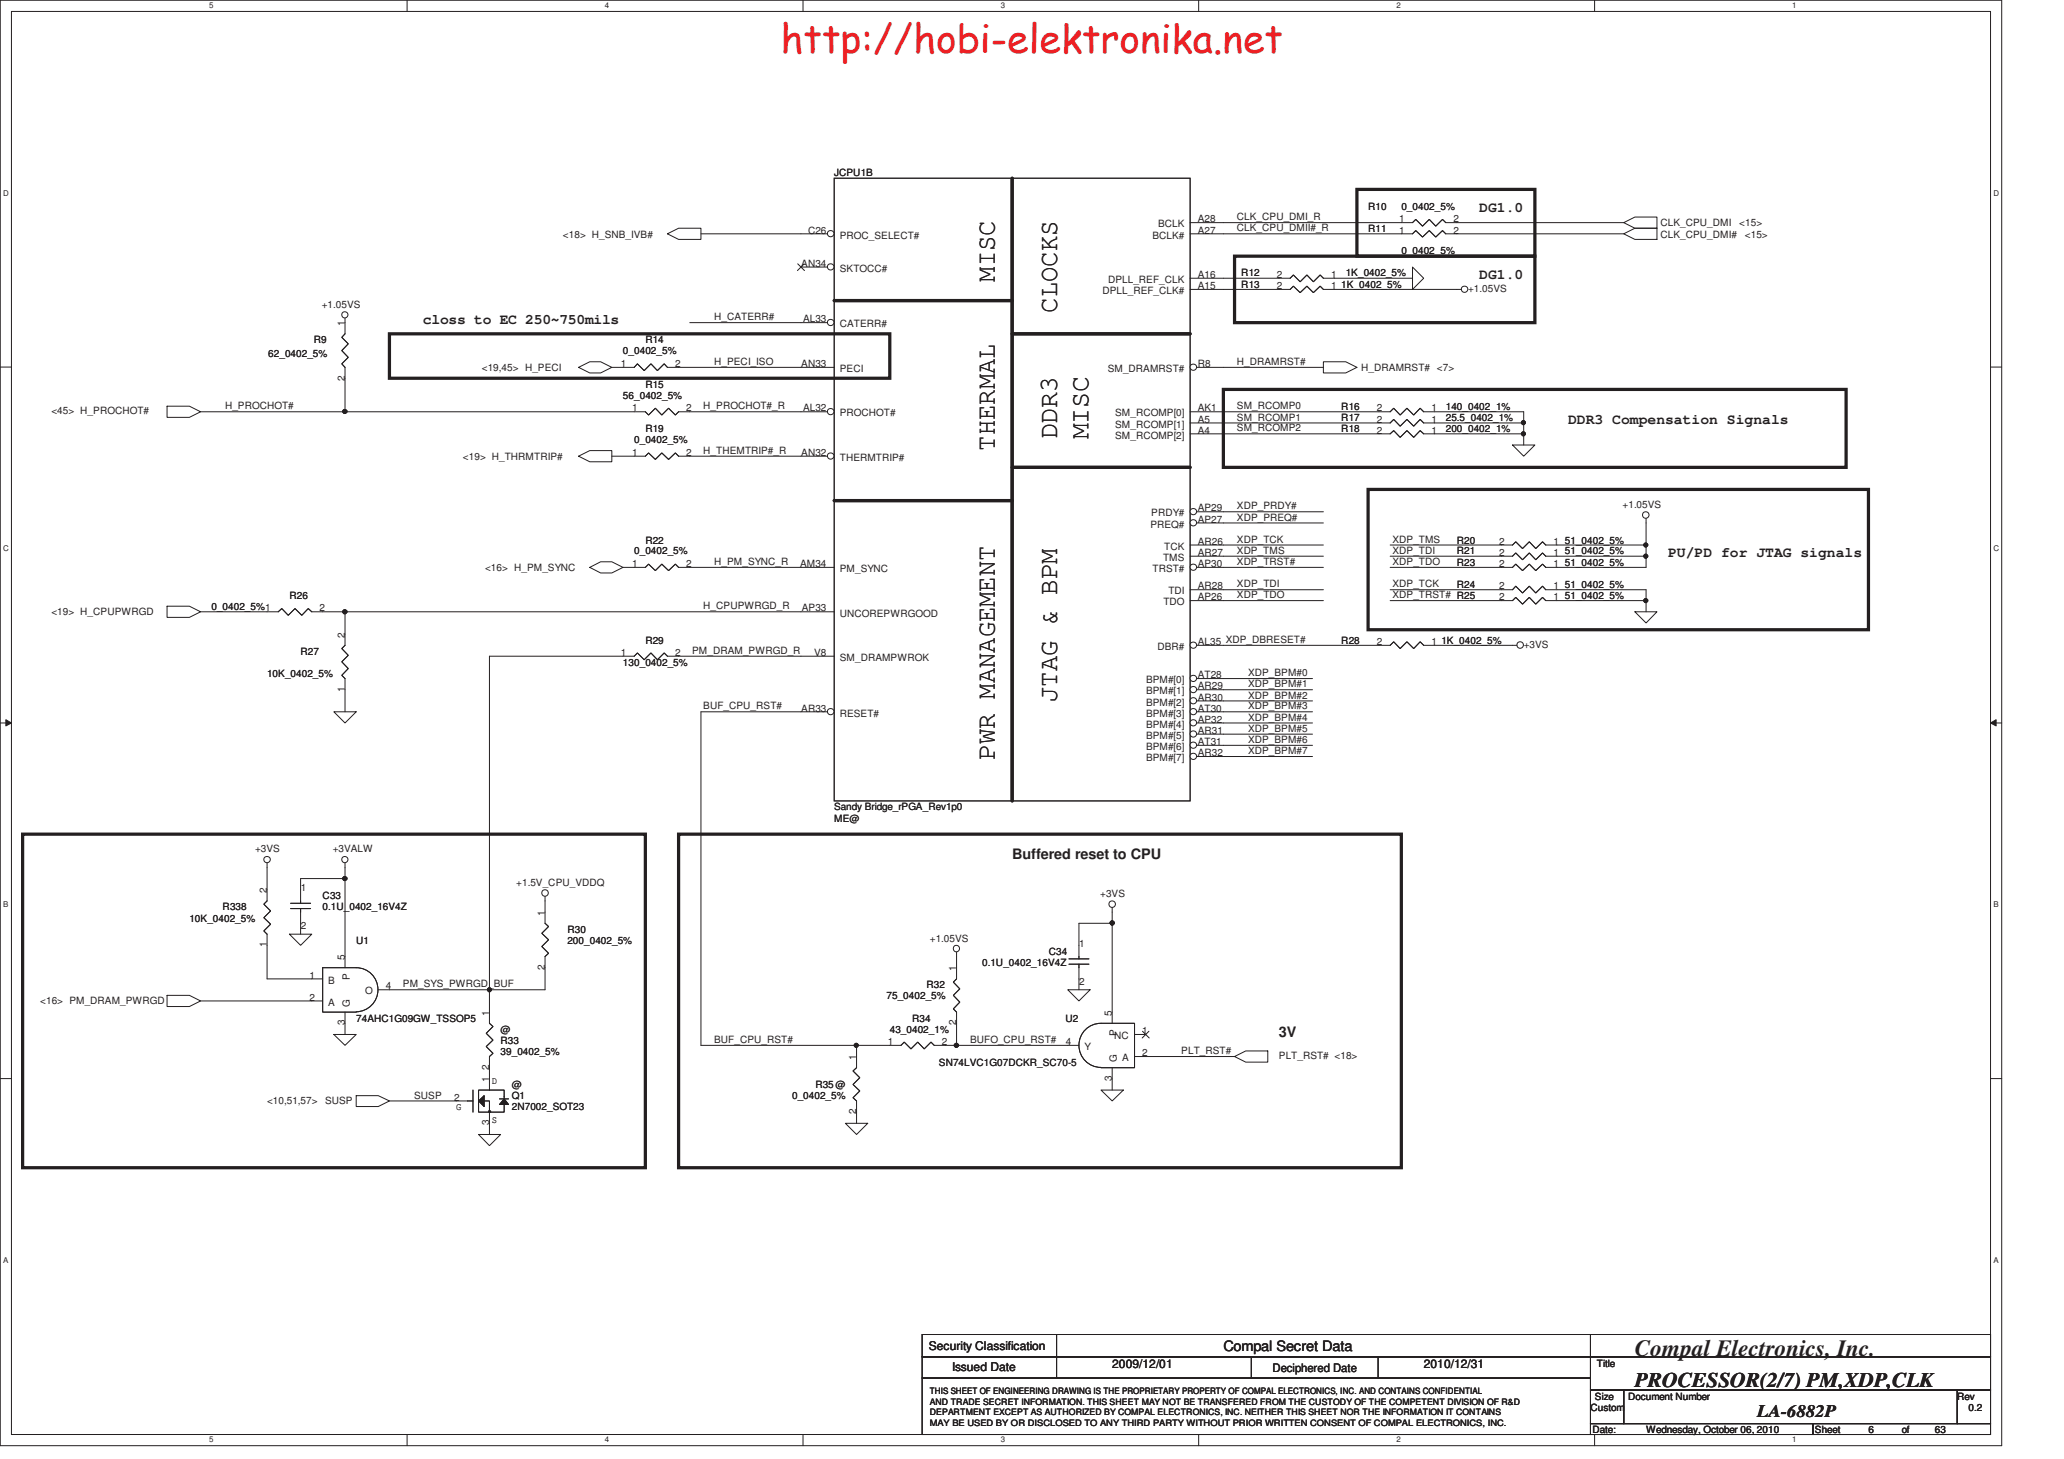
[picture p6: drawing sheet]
<svg xmlns="http://www.w3.org/2000/svg" width="297mm" height="210mm" viewBox="0 0 297 210" stroke-linecap="round" stroke-linejoin="round" font-family="sans-serif">
<path d="M0 0h288.1v208.1h-288.1zM1.6 1.6h284.9v204.9h-284.9z" fill="none" stroke="#231f20" stroke-width=".14"/>
<g fill="#fff">
<path d="M30.1 .2h.6v1.2h-.6z"/>
<path d="M30.1 206.6h.6v1.2h-.6z"/>
</g>
<path d="M58.6 0v1.6M58.6 206.5v1.6" fill="none" stroke="#231f20" stroke-width=".14"/>
<g fill="#fff">
<path d="M87 .2h.6v1.2h-.6z"/>
<path d="M87 206.6h.6v1.2h-.6z"/>
</g>
<path d="M115.6 0v1.6M115.6 206.5v1.6" fill="none" stroke="#231f20" stroke-width=".14"/>
<g fill="#fff">
<path d="M144 .2h.6v1.2h-.6z"/>
<path d="M144 206.6h.6v1.2h-.6z"/>
</g>
<path d="M172.5 0v1.6M172.5 206.5v1.6" fill="none" stroke="#231f20" stroke-width=".14"/>
<g fill="#fff">
<path d="M201 .2h.5v1.2h-.5z"/>
<path d="M201 206.6h.5v1.2h-.5z"/>
</g>
<path d="M229.5 0v1.6M229.5 206.5v1.6" fill="none" stroke="#231f20" stroke-width=".14"/>
<g fill="#fff">
<path d="M257.9 .2h.6v1.2h-.6z"/>
<path d="M257.9 206.6h.6v1.2h-.6z"/>
<path d="M.5 27.2h.7v1.2h-.7z"/>
<path d="M286.9 27.2h.8v1.2h-.8z"/>
<path d="M.5 78.4h.7v1.2h-.7z"/>
<path d="M286.9 78.4h.8v1.2h-.8z"/>
</g>
<path d="M0 52.8h1.6M286.5 52.8h1.6" fill="none" stroke="#231f20" stroke-width=".14"/>
<g fill="#fff">
<path d="M.5 129.6h.7v1.2h-.7z"/>
<path d="M286.9 129.6h.7v1.2h-.7z"/>
</g>
<path d="M0 104.1h1.6M286.5 104.1h1.6" fill="none" stroke="#231f20" stroke-width=".14"/>
<path d="M.8 103.6l.8 .5-.8 .4z" fill="#231f20"/>
<path d="M.8 103.6l.8 .5-.8 .4z" fill="none" stroke="#231f20" stroke-width=".14"/>
<path d="M286.5 104.1l.8-.5v.9z" fill="#231f20"/>
<path d="M286.5 104.1l.8-.5v.9z" fill="none" stroke="#231f20" stroke-width=".14"/>
<g fill="#fff">
<path d="M.5 180.8h.7v1.2h-.7z"/>
<path d="M286.9 180.8h.7v1.2h-.7z"/>
</g>
<g fill="none" stroke="#231f20" stroke-width=".14">
<path d="M200.1 78.4h16M236.9 78.4v1.6M200.1 84.9h16M200.1 86.4h16M200.1 80h16M200.1 81.7h16M224.1 81.7h12.8M236.9 84.9v1.5M49.7 126.4v11.3M0 155.2h1.6M56 158.5h9.7M286.5 155.2h1.6"/>
<path d="M70.4 161.7v1.6"/>
</g>
<circle cx="49.6" cy="126.4" r=".31" fill="#231f20"/>
<g fill="none" stroke="#231f20" stroke-width=".14">
<path d="M43.3 132.9v1.5M49.7 126.4h-6.4v1.7M160.1 131.3v1.6h-4.8"/>
<circle cx="49.6" cy="126.4" r=".31"/>
</g>
<circle cx="160.1" cy="132.8" r=".3" fill="#231f20"/>
<g fill="none" stroke="#231f20" stroke-width=".14">
<path d="M123.3 150.4h4.8M137.7 147.3v3.1h-1.6M123.3 160.1v1.6"/>
<circle cx="160.1" cy="132.8" r=".3"/>
</g>
<circle cx="123.2" cy="150.4" r=".3" fill="#231f20"/>
<g fill="none" stroke="#231f20" stroke-width=".14">
<path d="M137.7 137.7v1.6M155.3 132.9v3.2M160.1 132.9v12.8"/>
<circle cx="123.2" cy="150.4" r=".3"/>
</g>
<circle cx="160.1" cy="132.8" r=".3" fill="#231f20"/>
<g fill="none" stroke="#231f20" stroke-width=".14">
<path d="M100.9 33.7h14.4M176.1 32h25.6M176.1 33.7h25.6M209.7 32h24M209.7 33.7h24M88 52.9h1.7M97.7 52.9h17.6M99.3 46.4h16M176.1 59.3h22.4M88 65.7h3.3M99.3 65.7h16M176.1 62.4h22.4"/>
<path d="M176.1 75.3h14.4M28.9 88h9.5M49.7 88h65.6M97.7 94.4h17.6M176.1 86.4h14.4M176.1 99.3h12.8M176.1 81.7h14.4M224.1 86.4h12.8M224.1 80h12.8M224.1 84.9h12.8M176.1 104.1h12.8M176.1 108.9h12.8"/>
<path d="M176.1 107.3h12.8M176.1 102.4h12.8M49.7 124.9v1.5M78.4 129.7v1.6M28.9 144.1h16M38.4 140.9h6.5M49.7 147.3v1.6M70.4 153.7v1.6M123.3 150.4v1.7M155.3 140.9v1.5M160.1 155.3v1.6"/>
<circle cx="160.1" cy="132.8" r=".3"/>
</g>
<circle cx="49.6" cy="88" r=".31" fill="#231f20"/>
<g fill="none" stroke="#231f20" stroke-width=".14">
<path d="M224.1 78.4h12.8M176.1 84.9h14.4M176.1 97.7h12.8M236.9 86.4v1.6"/>
<circle cx="49.6" cy="88" r=".31"/>
</g>
<circle cx="236.9" cy="86.4" r=".3" fill="#231f20"/>
<g fill="none" stroke="#231f20" stroke-width=".14">
<path d="M70.4 142.4v3.3"/>
<circle cx="236.9" cy="86.4" r=".3"/>
</g>
<circle cx="70.4" cy="142.4" r=".3" fill="#231f20"/>
<g fill="none" stroke="#231f20" stroke-width=".14">
<path d="M236.9 80v1.7M100.9 102.4h14.4"/>
<circle cx="70.4" cy="142.4" r=".3"/>
</g>
<circle cx="236.9" cy="80" r=".3" fill="#231f20"/>
<g fill="none" stroke="#231f20" stroke-width=".14">
<path d="M49.7 59.3h41.6M99.3 59.3h16M176.1 92.9h22.4"/>
<circle cx="236.9" cy="80" r=".3"/>
</g>
<circle cx="49.6" cy="59.2" r=".31" fill="#231f20"/>
<g fill="none" stroke="#231f20" stroke-width=".14">
<path d="M236.9 75.3v3.1M89.7 81.7h1.6"/>
<circle cx="49.6" cy="59.2" r=".31"/>
</g>
<circle cx="236.9" cy="78.4" r=".3" fill="#231f20"/>
<g fill="none" stroke="#231f20" stroke-width=".14">
<path d="M176.1 52.9h14.4M176.1 60.9h22.4M176.1 78.4h14.4M176.1 73.7h14.4M99.3 81.7h16M176.1 100.9h12.8M176.1 105.7h12.8M78.4 139.3v3.1h-8M137.7 150.4h16M164.9 152.1h12.8"/>
<circle cx="236.9" cy="78.4" r=".3"/>
</g>
<circle cx="137.7" cy="150.4" r=".31" fill="#231f20"/>
<g fill="none" stroke="#231f20" stroke-width=".14">
<path d="M49.7 54.4v4.9h-20.8M206.5 59.3h12.8v1.6h-12.8M46.4 88h3.3v3.3M49.7 99.3v3.1M70.4 94.4v48h-14.4M100.9 102.4v48"/>
<circle cx="137.7" cy="150.4" r=".31"/>
</g>
<circle cx="219.2" cy="60.8" r=".3" fill="#231f20"/>
<g fill="none" stroke="#231f20" stroke-width=".14">
<path d="M219.3 60.9v1.5h-12.8"/>
<circle cx="219.2" cy="60.8" r=".3"/>
</g>
<circle cx="219.2" cy="62.4" r=".3" fill="#231f20"/>
<g fill="none" stroke="#231f20" stroke-width=".14">
<path d="M96.1 33.7l1.6-.9h3.2v1.7h-3.2zM120.1 25.7h51.2v89.6h-51.2zM203.3 38.4l1.6 1.6-1.6 1.7zM233.7 33.7l1.6-.9h3.2v1.7h-3.2zM233.7 32l1.6-.8h3.2v1.6h-3.2zM24 58.5h3.3l1.6 .8-1.6 .8h-3.3zM49.7 45.8v.6M83.3 52.9l1.6-.8h1.5l1.6 .8-1.6 .8h-1.5zM176.1 40h8M176.1 41.7h8M190.5 52.1h3.2l1.6 .8-1.6 .8h-3.2zM192.1 40h11.2"/>
<path d="M198.5 59.3h1.6l.5-.5 .9 .9 1-.9 1 .9 .9-.9 .5 .5h1.6M210.3 41.7h-18.2M83.3 65.7l1.6-.8h3.1v1.6h-3.1zM171.3 60.9h4.8M171.3 62.4h4.8M198.5 60.9h1.6l.5-.5 .9 .9 1-.9 1 .9 .9-.9 .5 .5h1.6M198.5 62.4h1.6l.5-.4 .9 .9 1-.9 1 .9 .9-.9 .5 .4h1.6M217.7 64h3.2l-1.6 1.7zM219.3 62.4v1.6M236.9 74.6v.7M24 87.2h3.3l1.6 .8-1.6 .9h-3.3zM70.4 94.4h19.3"/>
<path d="M84.9 81.7l1.5-.8h1.6l1.7 .8-1.7 .8h-1.6zM176.1 80h14.4M206.5 92.9h11.8M216.1 84.9h1.6l.4-.5 1 .9 1-.9 .9 .9 1-.9 .5 .5h1.6M235.3 88h3.2l-1.6 1.7zM48 102.4h3.3l-1.6 1.7zM38.4 124.2v5.5l-.4 .4 .9 1-.9 1 .9 .9-.9 1 .4 .4v6.5M41.7 134.4h3.2l-1.6 1.7zM49.7 124.2v.7M78.4 129v.7M137.7 137v.7M160.1 130.6v.7"/>
<path d="M24 143.3h3.3l1.6 .8-1.6 .8h-3.3zM48 148.9h3.3l-1.6 1.5zM51.3 157.7h3.1l1.6 .8-1.6 .8h-3.1zM100.9 150.4h22.4M153.7 142.4h3.2l-1.6 1.7zM158.4 156.9h3.3l-1.6 1.6zM177.7 152.1l1.6-.8h3.2v1.6h-3.2zM68.9 163.3h3.1l-1.6 1.6zM121.7 161.7h3.2l-1.6 1.6zM132.7 192.1h96.2v3.2h-96.2zM132.7 195.3h96.2v3h-96.2zM132.7 198.3h96.2v8.2h-96.2z"/>
<path d="M152.1 192.1v6.2M180.1 195.3v3M198.3 195.3v3M228.9 192.1h57.6v3.2h-57.6zM228.9 195.3h57.6v4.8h-57.6zM228.9 200.1h4.8v4.8h-4.8zM228.9 204.9h32v1.6h-32zM233.7 200.1h48v4.8h-48zM260.9 204.9h25.6v1.6h-25.6zM281.7 200.1h4.8v4.8h-4.8z"/>
<circle cx="49.6" cy="45.3" r=".45"/>
<circle cx="210.8" cy="41.6" r=".46"/>
<circle cx="219.2" cy="62.4" r=".3"/>
<circle cx="236.8" cy="74.1" r=".47"/>
<circle cx="218.8" cy="92.8" r=".47"/>
<circle cx="38.4" cy="123.7" r=".46"/>
<circle cx="49.6" cy="123.7" r=".45"/>
<circle cx="78.4" cy="128.5" r=".47"/>
<circle cx="137.6" cy="136.5" r=".46"/>
<circle cx="160.1" cy="130.1" r=".47"/>
</g>
<path d="M145.7 25.7v89.6M177.7 36.9h43.2v9.5h-43.2zM195.3 27.3h25.6v9.6h-25.6zM56 48h72.1v6.4h-72.1zM120.1 43.3h25.6M145.7 48h25.6M176.1 56h89.6v11.3h-89.6zM120.1 72h25.6M145.7 67.3h25.6M196.9 70.4h72v20.2h-72zM3.3 120.1h89.6v48h-89.6zM97.7 120.1h104v48h-104z" fill="none" stroke="#231f20" stroke-width=".47"/>
<circle cx="171.7" cy="52.8" r=".46" fill="#fff"/>
<g fill="none" stroke="#231f20" stroke-width=".14">
<path d="M171.3 33.7h4.8M171.3 32h4.8M171.3 59.3h4.8M171.3 41.7h4.8M171.3 40h4.8M172.3 52.9h3.8"/>
<circle cx="171.7" cy="52.8" r=".46"/>
</g>
<circle cx="119.5" cy="46.4" r=".46" fill="#fff"/>
<g fill="none" stroke="#231f20" stroke-width=".14">
<path d="M115.3 46.4h3.8M115.3 52.9h4.8"/>
<circle cx="119.5" cy="46.4" r=".46"/>
</g>
<circle cx="119.5" cy="59.2" r=".46" fill="#fff"/>
<g fill="none" stroke="#231f20" stroke-width=".14">
<path d="M115.3 59.3h3.8"/>
<circle cx="119.5" cy="59.2" r=".46"/>
</g>
<circle cx="119.5" cy="65.6" r=".46" fill="#fff"/>
<g fill="none" stroke="#231f20" stroke-width=".14">
<path d="M115.3 65.7h3.8M115.3 94.4h4.8"/>
<circle cx="119.5" cy="65.6" r=".46"/>
</g>
<circle cx="119.5" cy="102.4" r=".46" fill="#fff"/>
<g fill="none" stroke="#231f20" stroke-width=".14">
<path d="M115.3 102.4h3.8"/>
<circle cx="119.5" cy="102.4" r=".46"/>
</g>
<circle cx="171.7" cy="73.6" r=".46" fill="#fff"/>
<g fill="none" stroke="#231f20" stroke-width=".14">
<path d="M172.3 73.7h3.8"/>
<circle cx="171.7" cy="73.6" r=".46"/>
</g>
<circle cx="171.7" cy="75.2" r=".46" fill="#fff"/>
<g fill="none" stroke="#231f20" stroke-width=".14">
<path d="M171.3 78.4h4.8M172.3 75.3h3.8M171.3 80h4.8"/>
<circle cx="171.7" cy="75.2" r=".46"/>
</g>
<circle cx="171.7" cy="81.6" r=".46" fill="#fff"/>
<g fill="none" stroke="#231f20" stroke-width=".14">
<path d="M171.3 84.9h4.8M171.3 86.4h4.8M172.3 81.7h3.8"/>
<circle cx="171.7" cy="81.6" r=".46"/>
</g>
<circle cx="171.7" cy="92.8" r=".46" fill="#fff"/>
<g fill="none" stroke="#231f20" stroke-width=".14">
<path d="M172.3 92.9h3.8"/>
<circle cx="171.7" cy="92.8" r=".46"/>
</g>
<circle cx="171.7" cy="97.6" r=".46" fill="#fff"/>
<g fill="none" stroke="#231f20" stroke-width=".14">
<path d="M172.3 97.7h3.8"/>
<circle cx="171.7" cy="97.6" r=".46"/>
</g>
<circle cx="171.7" cy="99.2" r=".46" fill="#fff"/>
<g fill="none" stroke="#231f20" stroke-width=".14">
<path d="M172.3 99.3h3.8"/>
<circle cx="171.7" cy="99.2" r=".46"/>
</g>
<circle cx="171.7" cy="100.9" r=".46" fill="#fff"/>
<g fill="none" stroke="#231f20" stroke-width=".14">
<path d="M172.3 100.9h3.8"/>
<circle cx="171.7" cy="100.9" r=".46"/>
</g>
<circle cx="171.7" cy="102.4" r=".46" fill="#fff"/>
<g fill="none" stroke="#231f20" stroke-width=".14">
<path d="M172.3 102.4h3.8"/>
<circle cx="171.7" cy="102.4" r=".46"/>
</g>
<circle cx="171.7" cy="104" r=".46" fill="#fff"/>
<g fill="none" stroke="#231f20" stroke-width=".14">
<path d="M172.3 104.1h3.8"/>
<circle cx="171.7" cy="104" r=".46"/>
</g>
<circle cx="171.7" cy="105.6" r=".46" fill="#fff"/>
<g fill="none" stroke="#231f20" stroke-width=".14">
<path d="M172.3 105.7h3.8"/>
<circle cx="171.7" cy="105.6" r=".46"/>
</g>
<circle cx="171.7" cy="107.2" r=".46" fill="#fff"/>
<g fill="none" stroke="#231f20" stroke-width=".14">
<path d="M172.3 107.3h3.8"/>
<circle cx="171.7" cy="107.2" r=".46"/>
</g>
<circle cx="171.7" cy="108.9" r=".46" fill="#fff"/>
<g fill="none" stroke="#231f20" stroke-width=".14">
<path d="M115.3 81.7h4.8M172.3 108.9h3.8"/>
<circle cx="171.7" cy="108.9" r=".46"/>
</g>
<circle cx="119.5" cy="38.4" r=".46" fill="#fff"/>
<g fill="none" stroke="#231f20" stroke-width=".14">
<path d="M114.8 38l1 .9M115.3 38.4h3.8M115.7 38l-.9 .9"/>
<circle cx="119.5" cy="38.4" r=".46"/>
</g>
<circle cx="119.5" cy="33.6" r=".46" fill="#fff"/>
<g fill="none" stroke="#231f20" stroke-width=".14">
<path d="M115.3 33.7h3.8M201.7 32h1.6l.4-.4 1 1 1-1 .9 1 1-1 .5 .4h1.6M49.7 46.4v1.6l-.5 .6 .9 .9-.9 1 .9 .9-.9 1 .5 .5v1.5M89.7 52.9h1.6l.4-.5 1 .9 1-.9 .9 .9 1-.9 .5 .5h1.6M91.3 59.3h1.6l.4 .4 1-.9 .9 .9 1-.9 1 .9 .5-.4h1.6M184.1 40h1.6l.4-.4 1 1 1-1 .9 1 1-1 .5 .4h1.6M91.3 65.7h1.6l.4-.5 1 .9 .9-.9 1 .9 1-.9 .5 .5h1.6M216.1 78.4h1.6l.4-.4 1 .9 1-.9 .9 .9 1-.9 .5 .4h1.6M38.4 88h1.6l.6-.4 .9 1 1-1 .9 1 1-1 .5 .4h1.5M89.7 94.4h1.6l.4-.4 1 1 1-1 .9 1 1-1 .5 .4h1.6M91.3 81.7h1.6l.4-.5 1 .9 .9-.9 1 .9 1-.9 .5 .5h1.6M115.3 88h4.8"/>
<path d="M198.5 92.9h1.6l.5-.5 .9 .9 1-.9 1 .9 .9-.9 .5 .5h1.6M216.1 86.4h1.6l.4-.4 1 .9 1-.9 .9 .9 1-.9 .5 .4h1.6M216.1 80h1.6l.4-.4 1 1 1-1 .9 1 1-1 .5 .4h1.6M216.1 81.7h1.6l.4-.5 1 .9 1-.9 .9 .9 1-.9 .5 .5h1.6M41.8 130.8h2.9M41.8 130h2.9M43.3 128.1v1.9M43.3 130.8v2.1M78.4 131.3v1.6l.5 .4-.9 1 .9 1-.9 .9 .9 1-.5 .5v1.6M153.8 138.8h2.9M153.8 138h2.9M155.3 136.1v1.9"/>
<path d="M155.3 138.8v2.1M70.4 145.7v1.6l.5 .4-.9 1 .9 1-.9 .9 .9 1-.5 .5v1.6M123.3 152.1v1.6l-.5 .4 .9 1-.9 1 .9 .9-.9 1 .5 .5v1.6M128.1 150.4h1.6l.4-.4 1 1 1-1 .9 1 1-1 .4 .4h1.7M153.7 150.4h1.6M158.4 153.6a3.2 3.2 0 0 1-3.1-3.2 3.2 3.2 0 0 1 3.1-3.1h4.9v6.4h-4.9M160.1 145.7v1.6M160.1 153.7v1.6M163.3 148.9h1.6M163.3 152.1h1.6M164.4 148.4l1 1M165.4 148.4l-1 1"/>
<circle cx="119.5" cy="33.6" r=".46"/>
</g>
<path d="M68.9 158.5l.8-.8v1.6z" fill="#231f20"/>
<path d="M68.9 158.5l.8-.8v1.6z" fill="none" stroke="#231f20" stroke-width=".14"/>
<path d="M72.6 158.2l.6 .8h-1.3z" fill="#231f20"/>
<path d="M67.3 158.5h.8M68.1 156.9v3.2M71.9 158.2h1.3M72.6 158.2v-1.3h-3.7v3.2h1.5v-1.6h-.7M72.6 159v1.1h-2.2h.2v-.2h-.3v.2M72.6 158.2l.6 .8h-1.3z" fill="none" stroke="#231f20" stroke-width=".14"/>
<path d="M68.9 158.5l.8-.8v1.6z" fill="#231f20"/>
<path d="M68.9 158.5l.8-.8v1.6z" fill="none" stroke="#231f20" stroke-width=".14"/>
<path d="M72.6 158.2l.6 .8h-1.3z" fill="#231f20"/>
<g fill="none" stroke="#231f20" stroke-width=".14">
<path d="M201.7 33.7h1.6l.4-.5 1 .9 1-.9 .9 .9 1-.9 .5 .5h1.6M184.1 41.7h1.6l.4-.5 1 .9 1-.9 .9 .9 1-.9 .5 .5h1.6M49.7 91.3v1.6l-.5 .4 .9 1-.9 .9 .9 1-.9 1 .5 .5v1.6M49.7 137.7v1.6M137.7 139.3v1.6l-.5 .4 .9 1-.9 1 .9 .9-.9 1 .5 .5v1.6M44.9 140.9h1.5M44.9 144.1h1.5M49.7 145.7v1.6M51.3 145.6a3.2 3.2 0 0 0 3.1-3.2 3.2 3.2 0 0 0-3.1-3.1h-4.9v6.4h4.9M54.4 142.4h1.6M65.7 158.5h2.4M68.1 156.9v3.2"/>
<path d="M70.4 156.9h-1.5v3.2h1.5v-1.6h-.7M70.4 156.9h2.2v1.3M70.4 155.3v1.6M71.9 158.2h1.3M72.6 159v1.1h-2.2M72.6 158.2l.6 .8h-1.3zM70.3 160.1v-.2h.3v.2h-.2M70.4 160.1v1.6"/>
</g>
<circle cx="49.6" cy="126.4" r=".31" fill="#231f20"/>
<circle cx="49.6" cy="126.4" r=".31" fill="none" stroke="#231f20" stroke-width=".14"/>
<circle cx="160.1" cy="132.8" r=".3" fill="#231f20"/>
<circle cx="160.1" cy="132.8" r=".3" fill="none" stroke="#231f20" stroke-width=".14"/>
<circle cx="123.2" cy="150.4" r=".3" fill="#231f20"/>
<circle cx="123.2" cy="150.4" r=".3" fill="none" stroke="#231f20" stroke-width=".14"/>
<circle cx="160.1" cy="132.8" r=".3" fill="#231f20"/>
<circle cx="160.1" cy="132.8" r=".3" fill="none" stroke="#231f20" stroke-width=".14"/>
<circle cx="49.6" cy="88" r=".31" fill="#231f20"/>
<circle cx="49.6" cy="88" r=".31" fill="none" stroke="#231f20" stroke-width=".14"/>
<circle cx="236.9" cy="86.4" r=".3" fill="#231f20"/>
<circle cx="236.9" cy="86.4" r=".3" fill="none" stroke="#231f20" stroke-width=".14"/>
<circle cx="70.4" cy="142.4" r=".3" fill="#231f20"/>
<circle cx="70.4" cy="142.4" r=".3" fill="none" stroke="#231f20" stroke-width=".14"/>
<circle cx="236.9" cy="80" r=".3" fill="#231f20"/>
<circle cx="236.9" cy="80" r=".3" fill="none" stroke="#231f20" stroke-width=".14"/>
<circle cx="49.6" cy="59.2" r=".31" fill="#231f20"/>
<circle cx="49.6" cy="59.2" r=".31" fill="none" stroke="#231f20" stroke-width=".14"/>
<circle cx="236.9" cy="78.4" r=".3" fill="#231f20"/>
<circle cx="236.9" cy="78.4" r=".3" fill="none" stroke="#231f20" stroke-width=".14"/>
<circle cx="137.7" cy="150.4" r=".31" fill="#231f20"/>
<circle cx="137.7" cy="150.4" r=".31" fill="none" stroke="#231f20" stroke-width=".14"/>
<circle cx="219.2" cy="60.8" r=".3" fill="#231f20"/>
<circle cx="219.2" cy="60.8" r=".3" fill="none" stroke="#231f20" stroke-width=".14"/>
<circle cx="219.2" cy="62.4" r=".3" fill="#231f20"/>
<circle cx="219.2" cy="62.4" r=".3" fill="none" stroke="#231f20" stroke-width=".14"/>
<text font-size="5.6" fill="#ed2024" x="112.4" y="7.7">http://hobi-elektronika.net</text>
<g font-size="3.8" fill="#231f20">
<text x="143.2" y="40.6" transform="rotate(-90 143.2 40.6)">MISC</text>
<text x="152.1" y="45" transform="rotate(-90 152.1 45)">CLOCKS</text>
<text x="143.2" y="64.8" transform="rotate(-90 143.2 64.8)">THERMAL</text>
<text x="152.1" y="63.2" transform="rotate(-90 152.1 63.2)">DDR3</text>
<text x="156.6" y="63.2" transform="rotate(-90 156.6 63.2)">MISC</text>
<text x="152.1" y="101" transform="rotate(-90 152.1 101)">JTAG &amp; BPM</text>
<text x="143.2" y="109.3" transform="rotate(-90 143.2 109.3)">PWR MANAGEMENT</text>
</g>
<text font-size="3.3" fill="#231f20" x="235.3" y="195.1">Compal Electronics, Inc.</text>
<text font-size="3" fill="#231f20" x="235.3" y="199.6">PROCESSOR(2/7) PM,XDP,CLK</text>
<text font-size="2.5" fill="#231f20" x="252.9" y="204">LA-6882P</text>
<g font-size="2.1" fill="#231f20">
<text x="212.9" y="30.6">DG1.0</text>
<text x="212.9" y="40.1">DG1.0</text>
<text x="60.9" y="46.6">closs to EC 250~750mils</text>
<text x="225.7" y="61">DDR3 Compensation Signals</text>
<text x="240.1" y="80.1">PU/PD for JTAG signals</text>
<text x="145.7" y="123.6">Buffered reset to CPU</text>
<text x="184.1" y="149.2">3V</text>
<text x="176.1" y="194.5">Compal Secret Data</text>
</g>
<g font-size="1.7" fill="#231f20">
<text x="133.7" y="194.3">Security Classification</text>
<text x="137" y="197.4">Issued Date</text>
<text x="160.1" y="196.9">2009/12/01</text>
<text x="183.1" y="197.4">Deciphered Date</text>
<text x="204.9" y="196.9">2010/12/31</text>
</g>
<g font-size="1.4" fill="#231f20">
<text x="120.1" y="25.4">JCPU1B</text>
<text x="81" y="34.2">&lt;18&gt; H_SNB_IVB#</text>
<text x="116.3" y="33.6">C26</text>
<text x="120.9" y="34.3">PROC_SELECT#</text>
<text x="165.9" y="34.3">BCLK#</text>
<text x="166.7" y="32.7">BCLK</text>
<text x="172.4" y="33.6">A27</text>
<text x="172.4" y="32">A28</text>
<text x="178" y="31.7">CLK_CPU_DMI_R</text>
<text x="178" y="33.3">CLK_CPU_DMII#_R</text>
<text x="196.9" y="30.2">R10</text>
<text x="196.9" y="33.4">R11</text>
<text x="201.4" y="32">1</text>
<text x="201.4" y="33.6">1</text>
<text x="201.7" y="30.2">0_0402_5%</text>
<text x="209.2" y="32">2</text>
<text x="209.2" y="33.6">2</text>
<text x="239" y="34.2">CLK_CPU_DMI#</text>
<text x="239" y="32.6">CLK_CPU_DMI</text>
<text x="250.3" y="32.6">&lt;15&gt;</text>
<text x="251.1" y="34.2">&lt;15&gt;</text>
<text x="115.3" y="38.4">AN34</text>
<text x="120.9" y="39.1">SKTOCC#</text>
<text x="159.5" y="40.7">DPLL_REF_CLK</text>
<text x="172.4" y="41.6">A15</text>
<text x="172.4" y="40">A16</text>
<text x="178.6" y="39.8">R12</text>
<text x="178.6" y="41.4">R13</text>
<text x="183.8" y="40">2</text>
<text x="183.8" y="41.6">2</text>
<text x="191.6" y="40">1</text>
<text x="191.6" y="41.6">1</text>
<text x="193" y="41.4">1K_0402_5%</text>
<text x="193.7" y="39.8">1K_0402_5%</text>
<text x="201.7" y="36.6">0_0402_5%</text>
<text x="46.3" y="44.3">+1.05VS</text>
<text x="49.6" y="46.9" transform="rotate(-90 49.6 46.9)">1</text>
<text x="102.8" y="46.1">H_CATERR#</text>
<text x="115.6" y="46.4">AL33</text>
<text x="120.9" y="47.1">CATERR#</text>
<text x="158.7" y="42.3">DPLL_REF_CLK#</text>
<text x="211.3" y="42">+1.05VS</text>
<text x="38.6" y="51.3">62_0402_5%</text>
<text x="45.2" y="49.4">R9</text>
<text x="69.3" y="53.4">&lt;19,45&gt; H_PECI</text>
<text x="89.4" y="52.8">1</text>
<text x="89.7" y="51">0_0402_5%</text>
<text x="92.9" y="49.4">R14</text>
<text x="97.2" y="52.8">2</text>
<text x="102.8" y="52.5">H_PECI_ISO</text>
<text x="115.3" y="52.8">AN33</text>
<text x="120.9" y="53.5">PECI</text>
<text x="159.4" y="53.5">SM_DRAMRST#</text>
<text x="172.4" y="52.8">R8</text>
<text x="178" y="52.5">H_DRAMRST#</text>
<text x="195.9" y="53.4">H_DRAMRST# &lt;7&gt;</text>
<text x="7.4" y="59.6">&lt;45&gt; H_PROCHOT#</text>
<text x="32.4" y="58.9">H_PROCHOT#</text>
<text x="49.6" y="54.8" transform="rotate(-90 49.6 54.8)">2</text>
<text x="89.7" y="57.4">56_0402_5%</text>
<text x="91" y="59.2">1</text>
<text x="92.9" y="55.8">R15</text>
<text x="98.8" y="59.2">2</text>
<text x="101.2" y="58.9">H_PROCHOT#_R</text>
<text x="115.6" y="59.2">AL32</text>
<text x="120.9" y="59.9">PROCHOT#</text>
<text x="160.5" y="59.9">SM_RCOMP[0]</text>
<text x="172.4" y="59.2">AK1</text>
<text x="178" y="58.9">SM_RCOMP0</text>
<text x="193" y="59">R16</text>
<text x="198.2" y="59.2">2</text>
<text x="206" y="59.2">1</text>
<text x="208.1" y="59">140_0402_1%</text>
<text x="91" y="65.6">1</text>
<text x="91.3" y="63.8">0_0402_5%</text>
<text x="92.9" y="62.2">R19</text>
<text x="98.8" y="65.6">2</text>
<text x="101.2" y="65.3">H_THEMTRIP#_R</text>
<text x="115.3" y="65.6">AN32</text>
<text x="160.5" y="61.5">SM_RCOMP[1]</text>
<text x="160.5" y="63.1">SM_RCOMP[2]</text>
<text x="172.4" y="60.8">A5</text>
<text x="172.4" y="62.4">A4</text>
<text x="178" y="62.1">SM_RCOMP2</text>
<text x="178" y="60.5">SM_RCOMP1</text>
<text x="193" y="60.6">R17</text>
<text x="193" y="62.2">R18</text>
<text x="198.2" y="60.8">2</text>
<text x="198.2" y="62.4">2</text>
<text x="206" y="60.8">1</text>
<text x="206" y="62.4">1</text>
<text x="208.1" y="60.6">25.5_0402_1%</text>
<text x="208.1" y="62.2">200_0402_1%</text>
<text x="66.6" y="66.2">&lt;19&gt; H_THRMTRIP#</text>
<text x="120.9" y="66.3">THERMTRIP#</text>
<text x="165.6" y="75.9">PREQ#</text>
<text x="165.7" y="74.3">PRDY#</text>
<text x="172.4" y="75.2">AP27</text>
<text x="172.4" y="73.6">AP29</text>
<text x="178" y="74.9">XDP_PREQ#</text>
<text x="178" y="73.3">XDP_PRDY#</text>
<text x="233.5" y="73.1">+1.05VS</text>
<text x="69.8" y="82.2">&lt;16&gt; H_PM_SYNC</text>
<text x="91" y="81.6">1</text>
<text x="91.3" y="79.8">0_0402_5%</text>
<text x="92.9" y="78.2">R22</text>
<text x="98.8" y="81.6">2</text>
<text x="102.8" y="81.3">H_PM_SYNC_R</text>
<text x="115.1" y="81.6">AM34</text>
<text x="120.9" y="82.3">PM_SYNC</text>
<text x="165.9" y="82.3">TRST#</text>
<text x="167.4" y="80.7">TMS</text>
<text x="167.6" y="79.1">TCK</text>
<text x="172.4" y="80">AR27</text>
<text x="172.4" y="81.6">AP30</text>
<text x="172.4" y="78.4">AR26</text>
<text x="178" y="81.3">XDP_TRST#</text>
<text x="178" y="78.1">XDP_TCK</text>
<text x="178" y="79.7">XDP_TMS</text>
<text x="200.4" y="78.1">XDP_TMS</text>
<text x="200.4" y="79.7">XDP_TDI</text>
<text x="200.4" y="81.3">XDP_TDO</text>
<text x="209.7" y="78.2">R20</text>
<text x="209.7" y="79.8">R21</text>
<text x="209.7" y="81.4">R23</text>
<text x="215.8" y="78.4">2</text>
<text x="215.8" y="80">2</text>
<text x="215.8" y="81.6">2</text>
<text x="223.6" y="78.4">1</text>
<text x="223.6" y="80">1</text>
<text x="223.6" y="81.6">1</text>
<text x="225.2" y="78.2">51_0402_5%</text>
<text x="225.2" y="79.8">51_0402_5%</text>
<text x="225.2" y="81.4">51_0402_5%</text>
<text x="7.4" y="88.5">&lt;19&gt; H_CPUPWRGD</text>
<text x="30.4" y="87.8">0_0402_5%1</text>
<text x="41.7" y="86.2">R26</text>
<text x="46" y="88">2</text>
<text x="101.2" y="87.7">H_CPUPWRGD_R</text>
<text x="115.4" y="88">AP33</text>
<text x="120.9" y="88.7">UNCOREPWRGOOD</text>
<text x="167.4" y="87.1">TDO</text>
<text x="168.1" y="85.6">TDI</text>
<text x="172.4" y="86.4">AP26</text>
<text x="172.4" y="84.8">AR28</text>
<text x="178" y="86.1">XDP_TDO</text>
<text x="178" y="84.5">XDP_TDI</text>
<text x="200.4" y="84.5">XDP_TCK</text>
<text x="200.4" y="86.1">XDP_TRST# R25</text>
<text x="209.7" y="84.6">R24</text>
<text x="215.8" y="84.8">2</text>
<text x="215.8" y="86.4">2</text>
<text x="223.6" y="84.8">1</text>
<text x="223.6" y="86.4">1</text>
<text x="225.2" y="84.6">51_0402_5%</text>
<text x="225.2" y="86.2">51_0402_5%</text>
<text x="43.3" y="94.2">R27</text>
<text x="49.6" y="91.8" transform="rotate(-90 49.6 91.8)">2</text>
<text x="89.4" y="94.4">1</text>
<text x="89.7" y="95.8">130_0402_5%</text>
<text x="92.9" y="92.6">R29</text>
<text x="97.2" y="94.4">2</text>
<text x="99.6" y="94.1">PM_DRAM_PWRGD_R</text>
<text x="117.2" y="94.4">V8</text>
<text x="120.9" y="95.1">SM_DRAMPWROK</text>
<text x="166.6" y="93.6">DBR#</text>
<text x="172.4" y="92.8">AL35 XDP_DBRESET#</text>
<text x="193" y="92.6">R28</text>
<text x="198.2" y="92.8">2</text>
<text x="206" y="92.8">1</text>
<text x="207.4" y="92.6">1K_0402_5%</text>
<text x="219.3" y="93.3">+3VS</text>
<text x="38.4" y="97.4">10K_0402_5%</text>
<text x="49.6" y="99.6" transform="rotate(-90 49.6 99.6)">1</text>
<text x="164.9" y="98.3">BPM#[0]</text>
<text x="164.9" y="99.9">BPM#[1]</text>
<text x="164.9" y="101.6">BPM#[2]</text>
<text x="172.4" y="97.6">AT28</text>
<text x="172.4" y="99.2">AR29</text>
<text x="172.4" y="100.8">AR30</text>
<text x="179.6" y="98.9">XDP_BPM#1</text>
<text x="179.6" y="97.3">XDP_BPM#0</text>
<text x="179.6" y="100.5">XDP_BPM#2</text>
<text x="101.2" y="102.1">BUF_CPU_RST#</text>
<text x="115.3" y="102.4">AR33</text>
<text x="120.9" y="103.1">RESET#</text>
<text x="164.9" y="103.1">BPM#[3]</text>
<text x="164.9" y="104.7">BPM#[4]</text>
<text x="164.9" y="106.3">BPM#[5]</text>
<text x="164.9" y="107.9">BPM#[6]</text>
<text x="172.4" y="102.4">AT30</text>
<text x="172.4" y="104">AP32</text>
<text x="172.4" y="105.6">AR31</text>
<text x="172.4" y="107.2">AT31</text>
<text x="179.6" y="103.7">XDP_BPM#4</text>
<text x="179.6" y="106.9">XDP_BPM#6</text>
<text x="179.6" y="102.1">XDP_BPM#3</text>
<text x="179.6" y="105.3">XDP_BPM#5</text>
<text x="164.9" y="109.6">BPM#[7]</text>
<text x="172.4" y="108.8">AR32</text>
<text x="179.6" y="108.5">XDP_BPM#7</text>
<text x="120.1" y="116.6">Sandy Bridge_rPGA_Rev1p0</text>
<text x="120.1" y="118.2">ME@</text>
<text x="36.7" y="122.7">+3VS</text>
<text x="47.9" y="122.7">+3VALW</text>
<text x="32" y="131">R338</text>
<text x="38.4" y="128.6" transform="rotate(-90 38.4 128.6)">2</text>
<text x="43.3" y="128.3">1</text>
<text x="46.4" y="129.4">C33</text>
<text x="46.4" y="131">0.1U_0402_16V4Z</text>
<text x="74.3" y="127.5">+1.5V_CPU_VDDQ</text>
<text x="78.4" y="131.8" transform="rotate(-90 78.4 131.8)">1</text>
<text x="158.3" y="129.1">+3VS</text>
<text x="27.3" y="132.6">10K_0402_5%</text>
<text x="38.4" y="136.4" transform="rotate(-90 38.4 136.4)">1</text>
<text x="43.3" y="133.7">2</text>
<text x="51.3" y="135.8">U1</text>
<text x="81.7" y="134.2">R30</text>
<text x="81.7" y="135.8">200_0402_5%</text>
<text x="133.8" y="135.5">+1.05VS</text>
<text x="151" y="137.4">C34</text>
<text x="155.3" y="136.3">1</text>
<text x="44.5" y="140.8">1</text>
<text x="47.2" y="141.6">B</text>
<text x="49.6" y="138.2" transform="rotate(-90 49.6 138.2)">5</text>
<text x="50.3" y="141.1" transform="rotate(-90 50.3 141.1)">P</text>
<text x="52.5" y="143.1">O</text>
<text x="55.5" y="142.4">4</text>
<text x="58" y="142.1">PM_SYS_PWRGD_BUF</text>
<text x="78.4" y="139.6" transform="rotate(-90 78.4 139.6)">2</text>
<text x="127.6" y="143.8">75_0402_5%</text>
<text x="133.3" y="142.2">R32</text>
<text x="137.6" y="139.8" transform="rotate(-90 137.6 139.8)">1</text>
<text x="141.3" y="139">0.1U_0402_16V4Z</text>
<text x="155.3" y="141.7">2</text>
<text x="5.8" y="144.5">&lt;16&gt; PM_DRAM_PWRGD</text>
<text x="44.5" y="144">2</text>
<text x="47.2" y="144.7">A</text>
<text x="49.6" y="147.6" transform="rotate(-90 49.6 147.6)">3</text>
<text x="50.3" y="144.9" transform="rotate(-90 50.3 144.9)">G</text>
<text x="51.3" y="147">74AHC1G09GW_TSSOP5</text>
<text x="70.4" y="146.2" transform="rotate(-90 70.4 146.2)">1</text>
<text x="72" y="148.6">@</text>
<text x="128.1" y="148.6">43_0402_1%</text>
<text x="131.3" y="147">R34</text>
<text x="137.6" y="147.6" transform="rotate(-90 137.6 147.6)">2</text>
<text x="153.3" y="147">U2</text>
<text x="160" y="146.2" transform="rotate(-90 160 146.2)">5</text>
<text x="160.4" y="149.6">NC</text>
<text x="160.7" y="149.1" transform="rotate(-90 160.7 149.1)">P</text>
<text x="164.4" y="148.8">1</text>
<text x="70.4" y="155.8" transform="rotate(-90 70.4 155.8)">1</text>
<text x="70.4" y="154" transform="rotate(-90 70.4 154)">2</text>
<text x="70.8" y="156">D</text>
<text x="72" y="150.2">R33</text>
<text x="72" y="151.8">39_0402_5%</text>
<text x="102.8" y="150.1">BUF_CPU_RST#</text>
<text x="123.2" y="152.6" transform="rotate(-90 123.2 152.6)">1</text>
<text x="127.8" y="150.4">1</text>
<text x="135.1" y="153.4">SN74LVC1G07DCKR_SC70-5</text>
<text x="135.5" y="150.4">2</text>
<text x="139.6" y="150.1">BUFO_CPU_RST#</text>
<text x="153.4" y="150.4">4</text>
<text x="156.1" y="151.1">Y</text>
<text x="160" y="155.6" transform="rotate(-90 160 155.6)">3</text>
<text x="160.7" y="152.9" transform="rotate(-90 160.7 152.9)">G</text>
<text x="161.5" y="152.7">A</text>
<text x="164.4" y="152">2</text>
<text x="170" y="151.7">PLT_RST#</text>
<text x="184.1" y="152.5">PLT_RST# &lt;18&gt;</text>
<text x="38.4" y="158.9">&lt;10,51,57&gt;</text>
<text x="46.8" y="158.9">SUSP</text>
<text x="59.6" y="158.1">SUSP</text>
<text x="65.4" y="158.4">2</text>
<text x="65.7" y="159.8">G</text>
<text x="70.4" y="162" transform="rotate(-90 70.4 162)">3</text>
<text x="70.8" y="161.6">S</text>
<text x="73.7" y="158.2">Q1</text>
<text x="73.7" y="159.8">2N7002_SOT23</text>
<text x="73.7" y="156.6">@</text>
<text x="114" y="158.2">0_0402_5%</text>
<text x="117.3" y="156.6">R35@</text>
<text x="123.2" y="160.4" transform="rotate(-90 123.2 160.4)">2</text>
<text x="229.8" y="196.8">Title</text>
<text x="228.9" y="203">Custom</text>
<text x="229.5" y="201.4">Size</text>
<text x="234.3" y="201.4">Document Number</text>
<text x="281.7" y="201.4">Rev</text>
<text x="283.3" y="203">0.2</text>
<text x="229.2" y="206.2">Date:</text>
<text x="236.9" y="206.2">Wednesday, October 06, 2010</text>
<text x="261.2" y="206.2">Sheet</text>
<text x="268.9" y="206.2">6</text>
<text x="273.7" y="206.2">of</text>
<text x="278.5" y="206.2">63</text>
</g>
<g font-size="1.3" fill="#231f20">
<text x="133.8" y="200.6">THIS SHEET OF ENGINEERING DRAWING IS THE PROPRIETARY PROPERTY OF COMPAL ELECTRONICS, INC. AND CONTAINS CONFIDENTIAL</text>
<text x="133.8" y="202.1">AND TRADE SECRET INFORMATION. THIS SHEET MAY NOT BE TRANSFERED FROM THE CUSTODY OF THE COMPETENT DIVISION OF R&amp;D</text>
<text x="133.8" y="203.7">DEPARTMENT EXCEPT AS AUTHORIZED BY COMPAL ELECTRONICS, INC. NEITHER THIS SHEET NOR THE INFORMATION IT CONTAINS</text>
<text x="133.8" y="205.2">MAY BE USED BY OR DISCLOSED TO ANY THIRD PARTY WITHOUT PRIOR WRITTEN CONSENT OF COMPAL ELECTRONICS, INC.</text>
</g>
<g font-size="1.1" fill="#231f20">
<text x="30.1" y="1.2">5</text>
<text x="87" y="1.2">4</text>
<text x="144" y="1.2">3</text>
<text x="201" y="1.2">2</text>
<text x="257.9" y="1.2">1</text>
<text x=".5" y="28.2">D</text>
<text x="286.9" y="28.2">D</text>
<text x=".5" y="79.4">C</text>
<text x="286.9" y="79.4">C</text>
<text x=".5" y="130.6">B</text>
<text x="286.9" y="130.6">B</text>
<text x=".5" y="181.8">A</text>
<text x="286.9" y="181.8">A</text>
<text x="30.1" y="207.6">5</text>
<text x="87" y="207.6">4</text>
<text x="144" y="207.6">3</text>
<text x="201" y="207.6">2</text>
<text x="257.9" y="207.6">1</text>
</g>
</svg>
